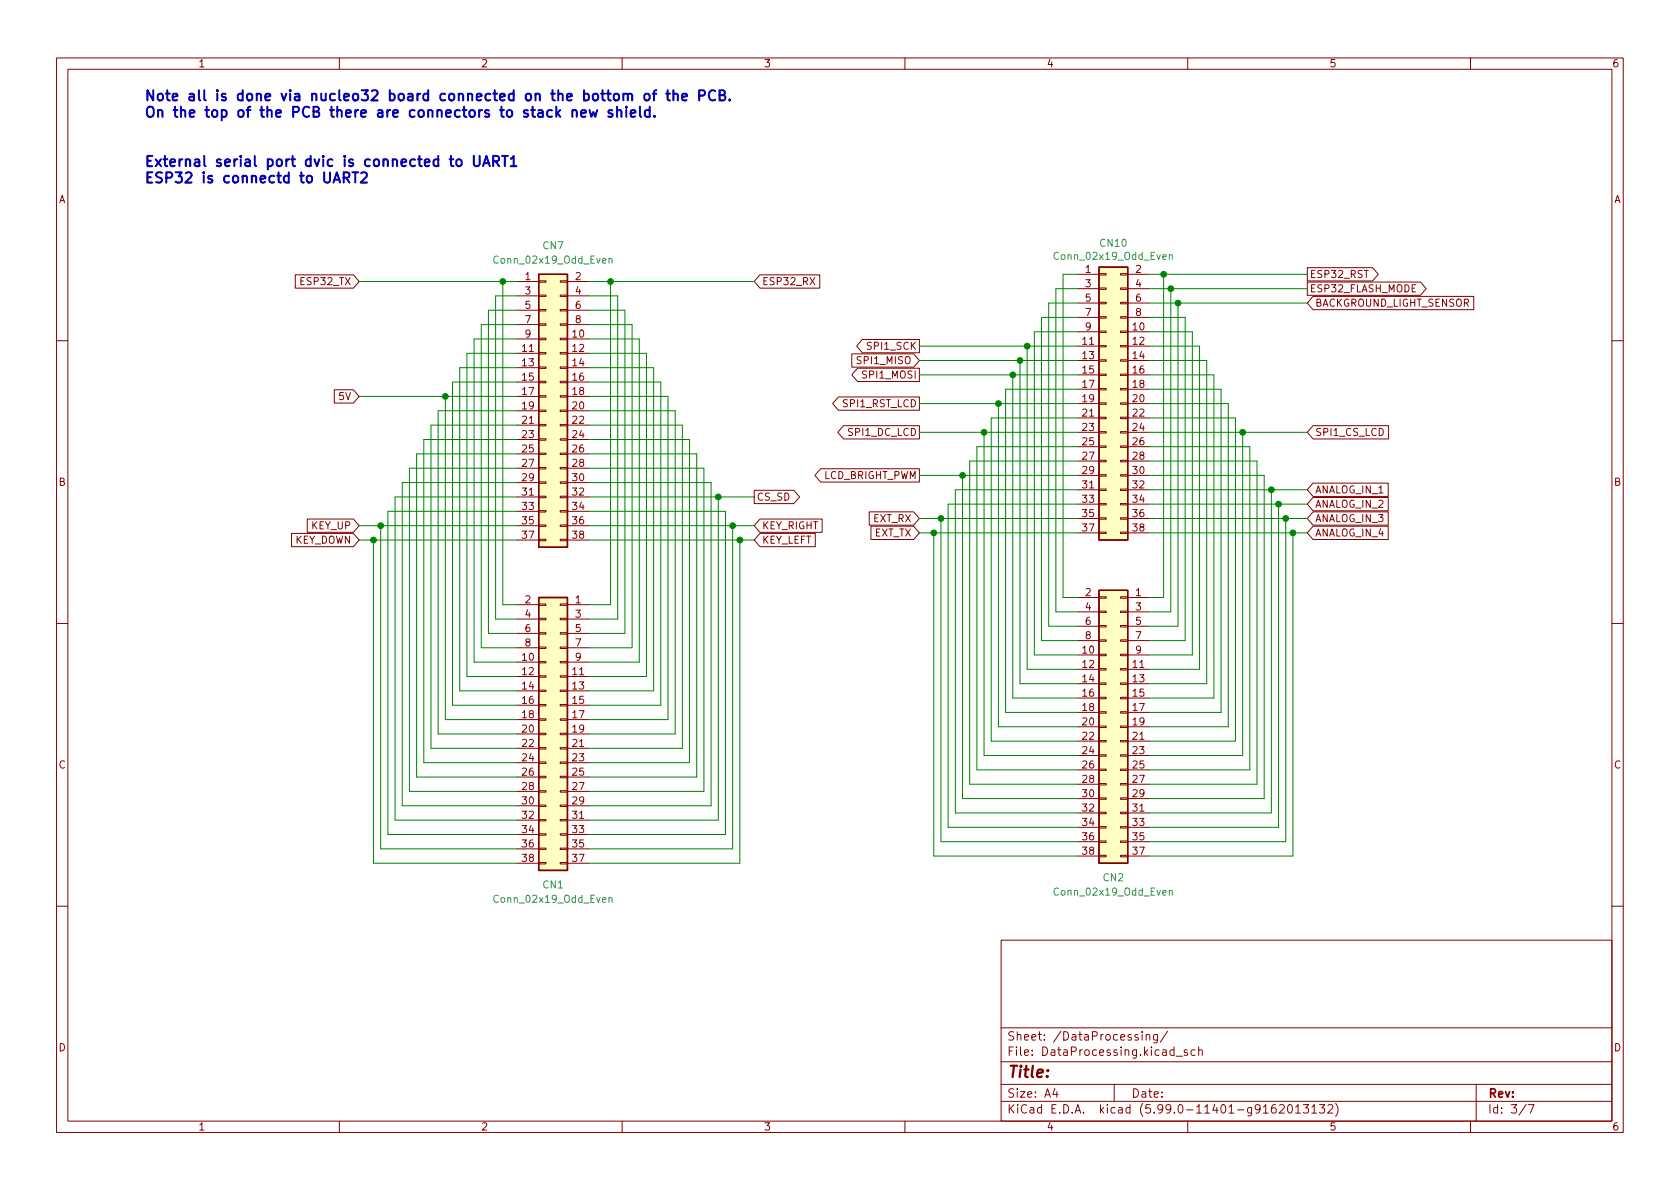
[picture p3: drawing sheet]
<svg xmlns="http://www.w3.org/2000/svg" width="297mm" height="210mm" viewBox="0 0 297 210" stroke-linecap="round" stroke-linejoin="round" font-family="sans-serif">
<g fill="none" stroke="#840000" stroke-width=".18">
<path d="M10 10.2h277v190.1h-277zM12 12.2h273v186.1h-273zM60 10.2v2M110 10.2v2M160 10.2v2M210 10.2v2M260 10.2v2M52.2 48.6h10.3l1 1.2-1 1.2h-10.3zM91.4 49.8h3.8M91.4 59.9h3.8M91.4 52.3h3.8M91.4 54.9h3.8"/>
<path d="M91.4 57.4h3.8M95.2 59.8h1.3v.3h-1.3zM95.2 57.3h1.3v.2h-1.3zM95.2 54.7h1.3v.3h-1.3zM95.2 52.2h1.3v.2h-1.3zM95.2 49.7h1.3v.2h-1.3zM99.1 59.8h1.2v.3h-1.2zM99.1 57.3h1.2v.2h-1.2zM99.1 54.7h1.2v.3h-1.2zM99.1 52.2h1.2v.2h-1.2zM99.1 49.7h1.2v.2h-1.2zM100.3 49.8h3.8"/>
<path d="M100.3 59.9h3.8M100.3 52.3h3.8M100.3 54.9h3.8M100.3 57.4h3.8M134.4 48.6h10.5v2.4h-10.5l-1.1-1.2zM190.5 48.5h3.8M190.5 58.7h3.8M190.5 51h3.8M190.5 53.6h3.8M190.5 56.1h3.8M194.3 58.5h1.3v.3h-1.3zM194.3 56h1.3v.3h-1.3z"/>
<path d="M194.3 53.5h1.3v.2h-1.3zM194.3 50.9h1.3v.3h-1.3zM194.3 48.4h1.3v.2h-1.3zM198.1 58.5h1.3v.3h-1.3zM198.1 56h1.3v.3h-1.3zM198.1 53.5h1.3v.2h-1.3zM198.1 50.9h1.3v.3h-1.3zM198.1 48.4h1.3v.2h-1.3zM199.4 48.5h3.8M199.4 58.7h3.8M199.4 51h3.8M199.4 53.6h3.8"/>
<path d="M199.4 56.1h3.8M231.1 49.9h20l1.1 1.1-1.1 1.2h-20zM231.1 47.3h11.6l1 1.2-1 1.2h-11.6zM232.2 52.4h28.4v2.4h-28.4l-1.1-1.2zM10 60.2h2M59.1 68.9h3.4l1 1.2-1 1.2h-3.4zM91.4 62.5h3.8M91.4 65h3.8M91.4 67.6h3.8M91.4 70.1h3.8M91.4 72.6h3.8M91.4 75.2h3.8"/>
<path d="M91.4 77.7h3.8M95.2 77.6h1.3v.2h-1.3zM95.2 75.1h1.3v.2h-1.3zM95.2 72.5h1.3v.3h-1.3zM95.2 70h1.3v.2h-1.3zM95.2 67.4h1.3v.3h-1.3zM95.2 64.9h1.3v.2h-1.3zM95.2 62.4h1.3v.2h-1.3zM99.1 77.6h1.2v.2h-1.2zM99.1 75.1h1.2v.2h-1.2zM99.1 72.5h1.2v.3h-1.2zM99.1 70h1.2v.2h-1.2z"/>
<path d="M99.1 67.4h1.2v.3h-1.2zM99.1 64.9h1.2v.2h-1.2zM99.1 62.4h1.2v.2h-1.2zM100.3 62.5h3.8M100.3 65h3.8M100.3 67.6h3.8M100.3 70.1h3.8M100.3 72.6h3.8M100.3 75.2h3.8M100.3 77.7h3.8M148.2 70.2h14.4v2.3h-14.4l-1-1.1zM149.1 75.3h13.5v2.3h-13.5l-1-1.2z"/>
<path d="M150.6 62.6h10.9l1.1 1.1-1.1 1.2h-10.9zM151.6 65.1h11v2.4h-11l-1-1.2zM152.5 60h10.1v2.4h-10.1l-1-1.2zM190.5 61.2h3.8M190.5 63.7h3.8M190.5 66.3h3.8M190.5 68.8h3.8M190.5 71.4h3.8M190.5 73.9h3.8M190.5 76.4h3.8M190.5 79h3.8M194.3 78.9h1.3v.2h-1.3z"/>
<path d="M194.3 76.3h1.3v.3h-1.3zM194.3 73.8h1.3v.2h-1.3zM194.3 71.2h1.3v.3h-1.3zM194.3 68.7h1.3v.3h-1.3zM194.3 66.2h1.3v.2h-1.3zM194.3 63.6h1.3v.3h-1.3zM194.3 61.1h1.3v.2h-1.3zM198.1 78.9h1.3v.2h-1.3zM198.1 76.3h1.3v.3h-1.3zM198.1 73.8h1.3v.2h-1.3zM198.1 71.2h1.3v.3h-1.3zM198.1 68.7h1.3v.3h-1.3z"/>
<path d="M198.1 66.2h1.3v.2h-1.3zM198.1 63.6h1.3v.3h-1.3zM198.1 61.1h1.3v.2h-1.3zM199.4 61.2h3.8M199.4 63.7h3.8M199.4 66.3h3.8M199.4 68.8h3.8M199.4 71.4h3.8M199.4 73.9h3.8M199.4 76.4h3.8M199.4 79h3.8M232.2 75.3h13.3v2.3h-13.3l-1.1-1.2z"/>
<path d="M285 60.2h2M51.5 94.3h11l1 1.2-1 1.2h-11zM54.3 91.8h8.2l1 1.2-1 1.1h-8.2zM91.4 80.3h3.8M91.4 82.8h3.8M91.4 85.3h3.8M91.4 87.9h3.8M91.4 90.4h3.8M91.4 93h3.8M91.4 95.5h3.8M95.2 95.4h1.3v.2h-1.3zM95.2 92.8h1.3v.3h-1.3z"/>
<path d="M95.2 90.3h1.3v.2h-1.3zM95.2 87.8h1.3v.2h-1.3zM95.2 85.2h1.3v.3h-1.3zM95.2 82.7h1.3v.2h-1.3zM95.2 80.1h1.3v.3h-1.3zM99.1 95.4h1.2v.2h-1.2zM99.1 92.8h1.2v.3h-1.2zM99.1 90.3h1.2v.2h-1.2zM99.1 87.8h1.2v.2h-1.2zM99.1 85.2h1.2v.3h-1.2zM99.1 82.7h1.2v.2h-1.2zM99.1 80.1h1.2v.3h-1.2z"/>
<path d="M100.3 80.3h3.8M100.3 82.8h3.8M100.3 85.3h3.8M100.3 87.9h3.8M100.3 90.4h3.8M100.3 93h3.8M100.3 95.5h3.8M133.3 86.7h7.1l1 1.2-1 1.2h-7.1zM134.4 94.3h9.8v2.4h-9.8l-1.1-1.2zM134.4 91.8h11v2.3h-11l-1.1-1.1zM145.1 82.9h17.5v2.3h-17.5l-1-1.1zM153.7 90.5h7.8l1.1 1.2-1.1 1.2h-7.8z"/>
<path d="M154 93.1h7.5l1.1 1.1-1.1 1.2h-7.5zM190.5 81.5h3.8M190.5 84.1h3.8M190.5 86.6h3.8M190.5 89.1h3.8M190.5 91.7h3.8M190.5 94.2h3.8M194.3 94.1h1.3v.3h-1.3zM194.3 91.6h1.3v.2h-1.3zM194.3 89h1.3v.3h-1.3zM194.3 86.5h1.3v.2h-1.3zM194.3 83.9h1.3v.3h-1.3z"/>
<path d="M194.3 81.4h1.3v.3h-1.3zM198.1 94.1h1.3v.3h-1.3zM198.1 91.6h1.3v.2h-1.3zM198.1 89h1.3v.3h-1.3zM198.1 86.5h1.3v.2h-1.3zM198.1 83.9h1.3v.3h-1.3zM198.1 81.4h1.3v.3h-1.3zM199.4 81.5h3.8M199.4 84.1h3.8M199.4 86.6h3.8M199.4 89.1h3.8M199.4 91.7h3.8"/>
<path d="M199.4 94.2h3.8M232.2 85.4h13.3v2.4h-13.3l-1.1-1.2zM232.2 90.5h13.3v2.4h-13.3l-1.1-1.2zM232.2 93.1h13.3v2.3h-13.3l-1.1-1.2zM232.2 88h13.3v2.3h-13.3l-1.1-1.2zM10 110.2h2M91.4 106.9h3.8M91.4 117.1h3.8M91.4 119.6h3.8M91.4 109.5h3.8M91.4 112h3.8M91.4 114.5h3.8"/>
<path d="M95.2 119.5h1.3v.3h-1.3zM95.2 117h1.3v.2h-1.3zM95.2 114.4h1.3v.3h-1.3zM95.2 111.9h1.3v.2h-1.3zM95.2 109.3h1.3v.3h-1.3zM95.2 106.8h1.3v.3h-1.3zM99.1 119.5h1.2v.3h-1.2zM99.1 117h1.2v.2h-1.2zM99.1 114.4h1.2v.3h-1.2zM99.1 111.9h1.2v.2h-1.2zM99.1 109.3h1.2v.3h-1.2zM99.1 106.8h1.2v.3h-1.2z"/>
<path d="M100.3 106.9h3.8M100.3 117.1h3.8M100.3 119.6h3.8M100.3 109.5h3.8M100.3 112h3.8M100.3 114.5h3.8M190.5 105.7h3.8M190.5 115.8h3.8M190.5 118.4h3.8M190.5 108.2h3.8M190.5 110.7h3.8M190.5 113.3h3.8"/>
<path d="M194.3 118.2h1.3v.3h-1.3zM194.3 115.7h1.3v.2h-1.3zM194.3 113.2h1.3v.2h-1.3zM194.3 110.6h1.3v.3h-1.3zM194.3 108.1h1.3v.2h-1.3zM194.3 105.5h1.3v.3h-1.3zM198.1 118.2h1.3v.3h-1.3zM198.1 115.7h1.3v.2h-1.3zM198.1 113.2h1.3v.2h-1.3zM198.1 110.6h1.3v.3h-1.3zM198.1 108.1h1.3v.2h-1.3zM198.1 105.5h1.3v.3h-1.3z"/>
<path d="M199.4 105.7h3.8M199.4 115.8h3.8M199.4 118.4h3.8M199.4 108.2h3.8M199.4 110.7h3.8M199.4 113.3h3.8M285 110.2h2M91.4 122.2h3.8M91.4 124.7h3.8M91.4 127.2h3.8M91.4 129.8h3.8M91.4 132.3h3.8"/>
<path d="M91.4 134.9h3.8M91.4 137.4h3.8M91.4 139.9h3.8M95.2 139.8h1.3v.3h-1.3zM95.2 137.3h1.3v.2h-1.3zM95.2 134.7h1.3v.3h-1.3zM95.2 132.2h1.3v.3h-1.3zM95.2 129.7h1.3v.2h-1.3zM95.2 127.1h1.3v.3h-1.3zM95.2 124.6h1.3v.2h-1.3zM95.2 122h1.3v.3h-1.3zM99.1 139.8h1.2v.3h-1.2z"/>
<path d="M99.1 137.3h1.2v.2h-1.2zM99.1 134.7h1.2v.3h-1.2zM99.1 132.2h1.2v.3h-1.2zM99.1 129.7h1.2v.2h-1.2zM99.1 127.1h1.2v.3h-1.2zM99.1 124.6h1.2v.2h-1.2zM99.1 122h1.2v.3h-1.2zM100.3 122.2h3.8M100.3 124.7h3.8M100.3 127.2h3.8M100.3 129.8h3.8M100.3 132.3h3.8"/>
<path d="M100.3 134.9h3.8M100.3 137.4h3.8M100.3 139.9h3.8M190.5 120.9h3.8M190.5 123.4h3.8M190.5 126h3.8M190.5 128.5h3.8M190.5 131.1h3.8M190.5 133.6h3.8M190.5 136.1h3.8M190.5 138.7h3.8M194.3 138.6h1.3v.2h-1.3z"/>
<path d="M194.3 136h1.3v.3h-1.3zM194.3 133.5h1.3v.2h-1.3zM194.3 130.9h1.3v.3h-1.3zM194.3 128.4h1.3v.2h-1.3zM194.3 125.9h1.3v.2h-1.3zM194.3 123.3h1.3v.3h-1.3zM194.3 120.8h1.3v.2h-1.3zM198.1 138.6h1.3v.2h-1.3zM198.1 136h1.3v.3h-1.3zM198.1 133.5h1.3v.2h-1.3zM198.1 130.9h1.3v.3h-1.3zM198.1 128.4h1.3v.2h-1.3z"/>
<path d="M198.1 125.9h1.3v.2h-1.3zM198.1 123.3h1.3v.3h-1.3zM198.1 120.8h1.3v.2h-1.3zM199.4 120.9h3.8M199.4 123.4h3.8M199.4 126h3.8M199.4 128.5h3.8M199.4 131.1h3.8M199.4 133.6h3.8M199.4 136.1h3.8M199.4 138.7h3.8M91.4 142.5h3.8"/>
<path d="M91.4 145h3.8M91.4 147.6h3.8M91.4 150.1h3.8M91.4 152.6h3.8M95.2 152.5h1.3v.3h-1.3zM95.2 150h1.3v.2h-1.3zM95.2 147.4h1.3v.3h-1.3zM95.2 144.9h1.3v.3h-1.3zM95.2 142.4h1.3v.2h-1.3zM99.1 152.5h1.2v.3h-1.2zM99.1 150h1.2v.2h-1.2zM99.1 147.4h1.2v.3h-1.2z"/>
<path d="M99.1 144.9h1.2v.3h-1.2zM99.1 142.4h1.2v.2h-1.2zM100.3 142.5h3.8M100.3 145h3.8M100.3 147.6h3.8M100.3 150.1h3.8M100.3 152.6h3.8M190.5 141.2h3.8M190.5 143.8h3.8M190.5 146.3h3.8M190.5 148.8h3.8M190.5 151.4h3.8"/>
<path d="M194.3 151.3h1.3v.2h-1.3zM194.3 148.7h1.3v.3h-1.3zM194.3 146.2h1.3v.2h-1.3zM194.3 143.6h1.3v.3h-1.3zM194.3 141.1h1.3v.2h-1.3zM198.1 151.3h1.3v.2h-1.3zM198.1 148.7h1.3v.3h-1.3zM198.1 146.2h1.3v.2h-1.3zM198.1 143.6h1.3v.3h-1.3zM198.1 141.1h1.3v.2h-1.3zM199.4 141.2h3.8M199.4 143.8h3.8"/>
<path d="M199.4 146.3h3.8M199.4 148.8h3.8M199.4 151.4h3.8M10 160.2h2M177 166.3h108v32h-108zM285 160.2h2M60 198.3v2M110 198.3v2M160 198.3v2M177 194.8h108M177 191.8h108M177 187.8h108"/>
<path d="M177 181.8h108M186.5 192.5l-.4 1h1M186.9 193v1M197 191.8v3M201.9 182.4v.2M201.9 182.9v1M202.6 183.1l.3-.2 .3 .1 .1 .9M202.6 182.9v1M204.6 182.9v1.2l-.2 .3h-.4M204.6 183l-.4-.1-.3 .3v.4l.2 .3h.5M206.4 182.4l-1.3 1.9M207.9 186.8h1.2"/>
<path d="M209.9 185.7l-.3-.1-.2 .2v.3l.5 .1v.4h-.5M210 198.3v2M211.3 185.7l-.4-.1-.3 .3v.4l.1 .3h.6M211.9 185.8l.2-.2 .4 .1 .1 .9M211.9 185.1v1.5M225.5 195.3a.59 .59 0 0 0-.7 .7v.5l.1 .3h.5l.2-.1v-.5l-.1-.2-.4-.1-.3 .3M226.2 195.5l.6-.2 .2 .2 .1 .3-1 1h1M227.8 195.5l.2-.2a.81 .81 0 0 1 .6 .7 .81 .81 0 0 1-.3 .8h-.2a.81 .81 0 0 1-.3-1.3zM229.1 195.8l.4-.5v1.5M229.1 196.8h.8M230.4 195.3h1l-.5 .6 .4 .1v.7l-.2 .1h-.5l-.2-.1M231.9 195.8l.5-.5v1.5"/>
<path d="M231.9 196.8h.9M233.3 195.3h.9l-.5 .6 .4 .1v.7l-.2 .1h-.4l-.2-.1M234.8 195.5l.6-.2 .2 .2v.3l-.9 1h.9M236.1 195.1a1.72 1.72 0 0 1 0 2.3M260 198.3v2M261 191.8v6.5M269.9 195.3l-1.3 1.9M270.2 195.3h1l-.6 1.5"/>
</g>
<g fill="#ffffc2" stroke="#ffffc2" stroke-width=".18">
<path d="M194.3 47.2h5.1v48.3h-5.1z"/>
<path d="M194.3 104.4h5.1v48.2h-5.1z"/>
<path d="M95.2 105.7h5.1v48.2h-5.1z"/>
<path d="M95.2 48.5h5.1v48.3h-5.1z"/>
</g>
<path d="M95.2 48.5h5.1v48.3h-5.1zM194.3 47.2h5.1v48.3h-5.1zM95.2 105.7h5.1v48.2h-5.1zM194.3 104.4h5.1v48.2h-5.1z" fill="none" stroke="#840000" stroke-width=".25"/>
<path d="M107.7 45.8l.2-.1 .3 .1v.7M107.7 45.7v.8M206.7 45.2l.2-.2 .3 .1 .1 .8M206.7 45v.9M107.7 158.8l.2-.1 .3 .1v.8M107.7 158.7v.9M206.7 157.6l.2-.1h.3l.1 .8M206.7 157.5v.8" fill="none" stroke="#008484" stroke-width=".18"/>
<g fill="none" stroke="#0000c2" stroke-width=".36">
<path d="M104.2 19.5l.4 1.2 .3-.9 .3 .9 .4-1.2M108.2 19.6l-.4-.1-.2 .2v.3l.6 .2v.4h-.6M109.1 19.6a.45 .45 0 0 1 .8 .1v1M109.1 18.9v1.8M110.7 18.9v.1M110.7 19.5v1.2M113.1 18.9v1.5l.3 .3M114 16.7a.49 .49 0 0 1 .5-.1 .49 .49 0 0 1 .4 .3v.5a.49 .49 0 0 1-.5 .4 .49 .49 0 0 1-.5-.4zM114.9 19.6l-.6-.1-.3 .3v.5l.2 .3h.7M114.9 18.9v1.8M115.4 16.6h.7M116.1 16h-.4l-.1 .2v1.6"/>
<path d="M117.8 16.6h.7M118 16v1.5l.1 .2 .4 .1M119.1 16.7a.45 .45 0 0 1 .7 .1v1M119.1 16v1.8M120.6 17.2l.9-.2-.1-.4h-.5l-.3 .2 .1 .9h.7M123.6 16.9h.7a.49 .49 0 0 0 .4-.5 .49 .49 0 0 0-.4-.4h-.7v1.8M126.5 16.1a.72 .72 0 0 0-.9 0 .72 .72 0 0 0-.3 .9 .68 .68 0 0 0 .4 .7 .68 .68 0 0 0 .8-.1M127.2 16.8l.8-.1a.43 .43 0 0 0 .2-.4 .43 .43 0 0 0-.4-.3h-.6v1.8h.7a.48 .48 0 0 0 .4-.5 .48 .48 0 0 0-.5-.5M129 17.6v.2M60.8 31.4h.6a.49 .49 0 0 0 .4-.5 .49 .49 0 0 0-.4-.4h-.6v1.8M61.2 31.4l.6 .9M62.8 30.5v1.8"/>
<path d="M63.8 30.6l.3-.1 .6 .1a.49 .49 0 0 1 .1 .7l-1 1h1.1M83.8 27.6v1.4l.3 .4 .5-.1 .2-.3v-1.4M85.4 29.4l.6-1.8 .6 1.8M85.6 28.9h.8M87.2 28.5h.7a.49 .49 0 0 0 .4-.5 .49 .49 0 0 0-.4-.4h-.7v1.8M87.6 28.5l.6 .9M88.8 27.6h1M89.3 27.6v1.8M90.3 28.1l.5-.5v1.8M90.3 29.4h1M102.8 20.1l.8-.2-.1-.3-.5-.1-.2 .2v.9h.7M111.5 20.1l.9-.2-.1-.3-.5-.1-.3 .2 .1 .9h.7"/>
<path d="M115.7 20.5v.2"/>
</g>
<g fill="none" stroke="#008400" stroke-width=".18">
<path d="M63.5 49.8h27.9M88.9 49.8v57.1h2.5M91.4 59.9h-7.6v57.2h7.6M91.4 57.4h-6.3v57.1h6.3M91.4 54.9h-5v57.1h5M91.4 52.3h-3.8v57.2h3.8M104.1 52.3h5.1v57.2h-5.1M104.1 54.9h6.4v57.1h-6.4M104.1 57.4h7.7v57.1h-7.7M104.1 59.9h8.9v57.2h-8.9M104.1 49.8h29.2M107.9 49.8v57.1h-3.8"/>
<path d="M190.5 58.7h-7.6v57.1h7.6M190.5 56.1h-6.4v57.2h6.4M190.5 53.6h-5.1v57.1h5.1M190.5 51h-3.8v57.2h3.8M190.5 48.5h-2.5v57.2h2.5M203.2 58.7h7.6v57.1h-7.6M203.2 56.1h6.3v57.2h-6.3M203.2 48.5h27.9M203.2 51h27.9M203.2 53.6h27.9M205.7 48.5v57.2h-2.5M207 51v57.2h-3.8"/>
<path d="M208.3 53.6v57.1h-5.1M63.5 70.1h27.9M78.7 70.1v57.1h12.7M91.4 77.7h-16.5v57.2h16.5M91.4 75.2h-15.2v57.1h15.2M91.4 72.6h-13.9v57.2h13.9M91.4 67.6h-11.4v57.1h11.4M91.4 65h-10.1v57.2h10.1M91.4 62.5h-8.9v57.1h8.9M104.1 62.5h10.2v57.1h-10.2M104.1 65h11.5v57.2h-11.5M104.1 67.6h12.7v57.1h-12.7"/>
<path d="M104.1 70.1h14v57.1h-14M104.1 72.6h15.3v57.2h-15.3M104.1 75.2h16.5v57.1h-16.5M104.1 77.7h17.8v57.2h-17.8M162.6 76.4h27.9M162.6 61.2h27.9M162.6 63.7h27.9M162.6 66.3h27.9M162.6 71.4h27.9M174 76.4v57.2h16.5M176.5 71.4v57.1h14M179.1 66.3v57.1h11.4"/>
<path d="M180.3 63.7v57.2h10.2M181.6 61.2v57.2h8.9M190.5 73.9h-15.2v57.2h15.2M190.5 79h-17.8v57.1h17.8M190.5 68.8h-12.7v57.2h12.7M203.2 73.9h15.2v57.2h-15.2M203.2 79h17.8v57.1h-17.8M203.2 76.4h27.9M203.2 61.2h8.9v57.2h-8.9M203.2 63.7h10.2v57.2h-10.2M203.2 66.3h11.4v57.1h-11.4M203.2 68.8h12.7v57.2h-12.7"/>
<path d="M203.2 71.4h14v57.1h-14M219.7 76.4v57.2h-16.5M63.5 95.5h27.9M63.5 93h27.9M66 95.5v57.1h25.4M67.3 93v57.1h24.1M91.4 82.8h-19v57.1h19M91.4 85.3h-20.3v57.2h20.3M91.4 87.9h-21.6v57.1h21.6M91.4 80.3h-17.7v57.1h17.7M91.4 90.4h-22.8v57.2h22.8M104.1 95.5h29.2"/>
<path d="M104.1 80.3h19.1v57.1h-19.1M104.1 82.8h20.4v57.1h-20.4M104.1 85.3h21.6v57.2h-21.6M104.1 90.4h24.2v57.2h-24.2M104.1 87.9h29.2M104.1 93h29.2M127 87.9v57.1h-22.9M129.5 93v57.1h-25.4M130.8 95.5v57.1h-26.7M162.6 94.2h27.9M162.6 91.7h27.9M162.6 84.1h27.9"/>
<path d="M165.1 94.2v57.2h25.4M166.4 91.7v57.1h24.1M170.2 84.1v57.1h20.3M190.5 89.1h-22.9v57.2h22.9M190.5 86.6h-21.6v57.2h21.6M190.5 81.5h-19.1v57.2h19.1M203.2 94.2h27.9M203.2 91.7h27.9M203.2 84.1h20.3v57.1h-20.3M203.2 81.5h19v57.2h-19M203.2 86.6h27.9M203.2 89.1h27.9"/>
<path d="M224.8 86.6v57.2h-21.6M226.1 89.1v57.2h-22.9M227.3 91.7v57.1h-24.1M228.6 94.2v57.2h-25.4"/>
</g>
<g fill="#008400" stroke="#008400" stroke-width=".18">
<circle cx="127" cy="87.9" r=".51"/>
<circle cx="129.5" cy="93" r=".51"/>
<circle cx="130.8" cy="95.5" r=".51"/>
<circle cx="170.2" cy="84.1" r=".51"/>
<circle cx="174" cy="76.4" r=".51"/>
<circle cx="165.1" cy="94.2" r=".51"/>
<circle cx="166.4" cy="91.7" r=".51"/>
<circle cx="88.9" cy="49.8" r=".51"/>
<circle cx="108" cy="49.8" r=".51"/>
<circle cx="78.7" cy="70.1" r=".51"/>
<circle cx="67.3" cy="93" r=".51"/>
<circle cx="66" cy="95.5" r=".51"/>
<circle cx="179.1" cy="66.3" r=".51"/>
<circle cx="180.3" cy="63.7" r=".51"/>
<circle cx="181.6" cy="61.2" r=".51"/>
<circle cx="176.5" cy="71.4" r=".51"/>
<circle cx="205.7" cy="48.5" r=".51"/>
<circle cx="207" cy="51" r=".51"/>
<circle cx="208.3" cy="53.6" r=".51"/>
<circle cx="227.3" cy="91.7" r=".51"/>
<circle cx="226.1" cy="89.1" r=".51"/>
<circle cx="228.6" cy="94.2" r=".51"/>
<circle cx="224.8" cy="86.6" r=".51"/>
<circle cx="219.7" cy="76.4" r=".51"/>
</g>
<text font-size="2.8" fill="#840000" x="178" y="190.6">Title:</text>
<g font-size="2.5" fill="#0000c2">
<text x="25.4" y="17.8">Note all is done via nucleo32 board connected on the bottom of the PCB.</text>
<text x="25.4" y="20.8">On the top of the PCB there are connectors to stack new shield.</text>
<text x="25.4" y="29.5">External serial port dvic is connected to UART1</text>
<text x="25.4" y="32.4">ESP32 is connectd to UART2</text>
</g>
<g font-size="2.1" fill="#840000">
<text x="178" y="184">Sheet: /DataProcessing/</text>
<text x="178" y="186.7">File: DataProcessing.kicad_sch</text>
<text x="178" y="196.9">KiCad E.D.A. kicad (5.99.0-11401-g9162013132)</text>
<text x="178" y="194.1">Size: A4</text>
<text x="200" y="194.1">Date:</text>
<text x="263" y="194.1">Rev:</text>
<text x="263" y="196.9">Id: 3/7</text>
</g>
<g font-size="1.8" fill="#840000">
<text x="35" y="11.9">1</text>
<text x="85" y="11.9">2</text>
<text x="135" y="11.9">3</text>
<text x="185" y="11.9">4</text>
<text x="235" y="11.9">5</text>
<text x="285" y="11.9">6</text>
<text x="10.3" y="35.9">A</text>
<text x="285.3" y="35.9">A</text>
<text x="53.4" y="50.4">ESP32_TX</text>
<text x="92.9" y="49.5">1</text>
<text x="92.9" y="52.1">3</text>
<text x="101.7" y="49.5">2</text>
<text x="101.7" y="52.1">4</text>
<text x="134.7" y="50.4">ESP32_RX</text>
<text x="191.9" y="48.3">1</text>
<text x="191.9" y="50.8">3</text>
<text x="191.9" y="53.3">5</text>
<text x="200.8" y="48.3">2</text>
<text x="200.8" y="50.8">4</text>
<text x="200.8" y="53.3">6</text>
<text x="231.5" y="51.7">ESP32_FLASH_MODE</text>
<text x="231.5" y="49.1">ESP32_RST</text>
<text x="92.9" y="54.6">5</text>
<text x="92.9" y="57.1">7</text>
<text x="92.9" y="59.7">9</text>
<text x="101.3" y="59.7">10</text>
<text x="101.7" y="54.6">6</text>
<text x="101.7" y="57.1">8</text>
<text x="191.9" y="55.9">7</text>
<text x="191.9" y="58.4">9</text>
<text x="200.3" y="58.4">10</text>
<text x="200.8" y="55.9">8</text>
<text x="232.5" y="54.2">BACKGROUND_LIGHT_SENSOR</text>
<text x="92.4" y="62.2">11</text>
<text x="92.4" y="64.8">13</text>
<text x="101.3" y="62.2">12</text>
<text x="101.3" y="64.8">14</text>
<text x="151.9" y="64.4">SPI1_MISO</text>
<text x="153.6" y="61.8">SPI1_SCK</text>
<text x="191.4" y="61">11</text>
<text x="191.4" y="63.5">13</text>
<text x="200.3" y="61">12</text>
<text x="200.3" y="63.5">14</text>
<text x="60" y="70.7">5V</text>
<text x="92.4" y="67.3">15</text>
<text x="92.4" y="69.8">17</text>
<text x="101.3" y="67.3">16</text>
<text x="101.3" y="69.8">18</text>
<text x="152.8" y="66.9">SPI1_MOSI</text>
<text x="191.4" y="66">15</text>
<text x="191.4" y="68.6">17</text>
<text x="191.4" y="71.1">19</text>
<text x="200.3" y="66">16</text>
<text x="200.3" y="68.6">18</text>
<text x="200.3" y="71.1">20</text>
<text x="92.4" y="72.4">19</text>
<text x="92.4" y="74.9">21</text>
<text x="92.4" y="77.5">23</text>
<text x="101.3" y="72.4">20</text>
<text x="101.3" y="74.9">22</text>
<text x="101.3" y="77.5">24</text>
<text x="149.2" y="72">SPI1_RST_LCD</text>
<text x="150.2" y="77.1">SPI1_DC_LCD</text>
<text x="191.4" y="73.7">21</text>
<text x="191.4" y="76.2">23</text>
<text x="200.3" y="73.7">22</text>
<text x="200.3" y="76.2">24</text>
<text x="232.5" y="77.1">SPI1_CS_LCD</text>
<text x="92.4" y="80">25</text>
<text x="92.4" y="82.5">27</text>
<text x="101.3" y="80">26</text>
<text x="101.3" y="82.5">28</text>
<text x="191.4" y="78.7">25</text>
<text x="191.4" y="81.3">27</text>
<text x="191.4" y="83.8">29</text>
<text x="200.3" y="78.7">26</text>
<text x="200.3" y="81.3">28</text>
<text x="200.3" y="83.8">30</text>
<text x="10.3" y="85.9">B</text>
<text x="92.4" y="85.1">29</text>
<text x="92.4" y="87.6">31</text>
<text x="101.3" y="85.1">30</text>
<text x="101.3" y="87.6">32</text>
<text x="133.7" y="88.5">CS_SD</text>
<text x="145.5" y="84.7">LCD_BRIGHT_PWM</text>
<text x="191.4" y="86.4">31</text>
<text x="191.4" y="88.9">33</text>
<text x="200.3" y="86.4">32</text>
<text x="200.3" y="88.9">34</text>
<text x="232.5" y="87.2">ANALOG_IN_1</text>
<text x="232.5" y="89.8">ANALOG_IN_2</text>
<text x="285.3" y="85.9">B</text>
<text x="55.1" y="93.6">KEY_UP</text>
<text x="92.4" y="90.2">33</text>
<text x="92.4" y="92.7">35</text>
<text x="92.4" y="95.2">37</text>
<text x="101.3" y="90.2">34</text>
<text x="101.3" y="92.7">36</text>
<text x="101.3" y="95.2">38</text>
<text x="134.7" y="93.6">KEY_RIGHT</text>
<text x="154.3" y="92.3">EXT_RX</text>
<text x="154.5" y="94.9">EXT_TX</text>
<text x="191.4" y="91.4">35</text>
<text x="191.4" y="94">37</text>
<text x="200.3" y="91.4">36</text>
<text x="200.3" y="94">38</text>
<text x="232.5" y="92.3">ANALOG_IN_3</text>
<text x="232.5" y="94.9">ANALOG_IN_4</text>
<text x="51.9" y="96.1">KEY_DOWN</text>
<text x="134.7" y="96.1">KEY_LEFT</text>
<text x="92.9" y="106.7">2</text>
<text x="101.7" y="106.7">1</text>
<text x="191.9" y="105.4">2</text>
<text x="191.9" y="107.9">4</text>
<text x="200.8" y="105.4">1</text>
<text x="200.8" y="107.9">3</text>
<text x="92.9" y="109.2">4</text>
<text x="92.9" y="111.8">6</text>
<text x="101.7" y="109.2">3</text>
<text x="101.7" y="111.8">5</text>
<text x="191.9" y="110.5">6</text>
<text x="191.9" y="113">8</text>
<text x="200.8" y="110.5">5</text>
<text x="200.8" y="113">7</text>
<text x="92.4" y="116.8">10</text>
<text x="92.4" y="119.4">12</text>
<text x="92.9" y="114.3">8</text>
<text x="101.3" y="119.4">11</text>
<text x="101.7" y="114.3">7</text>
<text x="101.7" y="116.8">9</text>
<text x="191.4" y="115.6">10</text>
<text x="191.4" y="118.1">12</text>
<text x="200.3" y="118.1">11</text>
<text x="200.8" y="115.6">9</text>
<text x="92.4" y="121.9">14</text>
<text x="92.4" y="124.5">16</text>
<text x="101.3" y="121.9">13</text>
<text x="101.3" y="124.5">15</text>
<text x="191.4" y="120.6">14</text>
<text x="191.4" y="123.2">16</text>
<text x="191.4" y="125.7">18</text>
<text x="200.3" y="120.6">13</text>
<text x="200.3" y="123.2">15</text>
<text x="200.3" y="125.7">17</text>
<text x="92.4" y="127">18</text>
<text x="92.4" y="129.5">20</text>
<text x="101.3" y="127">17</text>
<text x="101.3" y="129.5">19</text>
<text x="191.4" y="128.3">20</text>
<text x="191.4" y="130.8">22</text>
<text x="200.3" y="128.3">19</text>
<text x="200.3" y="130.8">21</text>
<text x="10.3" y="135.9">C</text>
<text x="92.4" y="132.1">22</text>
<text x="92.4" y="134.6">24</text>
<text x="92.4" y="137.2">26</text>
<text x="101.3" y="132.1">21</text>
<text x="101.3" y="134.6">23</text>
<text x="101.3" y="137.2">25</text>
<text x="191.4" y="133.3">24</text>
<text x="191.4" y="135.9">26</text>
<text x="200.3" y="133.3">23</text>
<text x="200.3" y="135.9">25</text>
<text x="285.3" y="135.9">C</text>
<text x="92.4" y="139.7">28</text>
<text x="92.4" y="142.2">30</text>
<text x="101.3" y="139.7">27</text>
<text x="101.3" y="142.2">29</text>
<text x="191.4" y="138.4">28</text>
<text x="191.4" y="141">30</text>
<text x="191.4" y="143.5">32</text>
<text x="200.3" y="138.4">27</text>
<text x="200.3" y="141">29</text>
<text x="200.3" y="143.5">31</text>
<text x="92.4" y="144.8">32</text>
<text x="92.4" y="147.3">34</text>
<text x="92.4" y="149.9">36</text>
<text x="101.3" y="144.8">31</text>
<text x="101.3" y="147.3">33</text>
<text x="101.3" y="149.9">35</text>
<text x="191.4" y="146">34</text>
<text x="191.4" y="148.6">36</text>
<text x="200.3" y="146">33</text>
<text x="200.3" y="148.6">35</text>
<text x="92.4" y="152.4">38</text>
<text x="101.3" y="152.4">37</text>
<text x="191.4" y="151.1">38</text>
<text x="200.3" y="151.1">37</text>
<text x="10.3" y="185.9">D</text>
<text x="285.3" y="185.9">D</text>
<text x="35" y="199.9">1</text>
<text x="85" y="199.9">2</text>
<text x="135" y="199.9">3</text>
<text x="185" y="199.9">4</text>
<text x="235" y="199.9">5</text>
<text x="285" y="199.9">6</text>
</g>
<g font-size="1.8" fill="#008484">
<text x="87.7" y="46.6">Conn_02x19_Odd_Even</text>
<text x="96" y="44.1">CN7</text>
<text x="186.8" y="45.9">Conn_02x19_Odd_Even</text>
<text x="194.6" y="43.6">CN10</text>
<text x="195.1" y="155.8">CN2</text>
<text x="87.7" y="159.6">Conn_02x19_Odd_Even</text>
<text x="96" y="157.1">CN1</text>
<text x="186.8" y="158.4">Conn_02x19_Odd_Even</text>
</g>
</svg>
